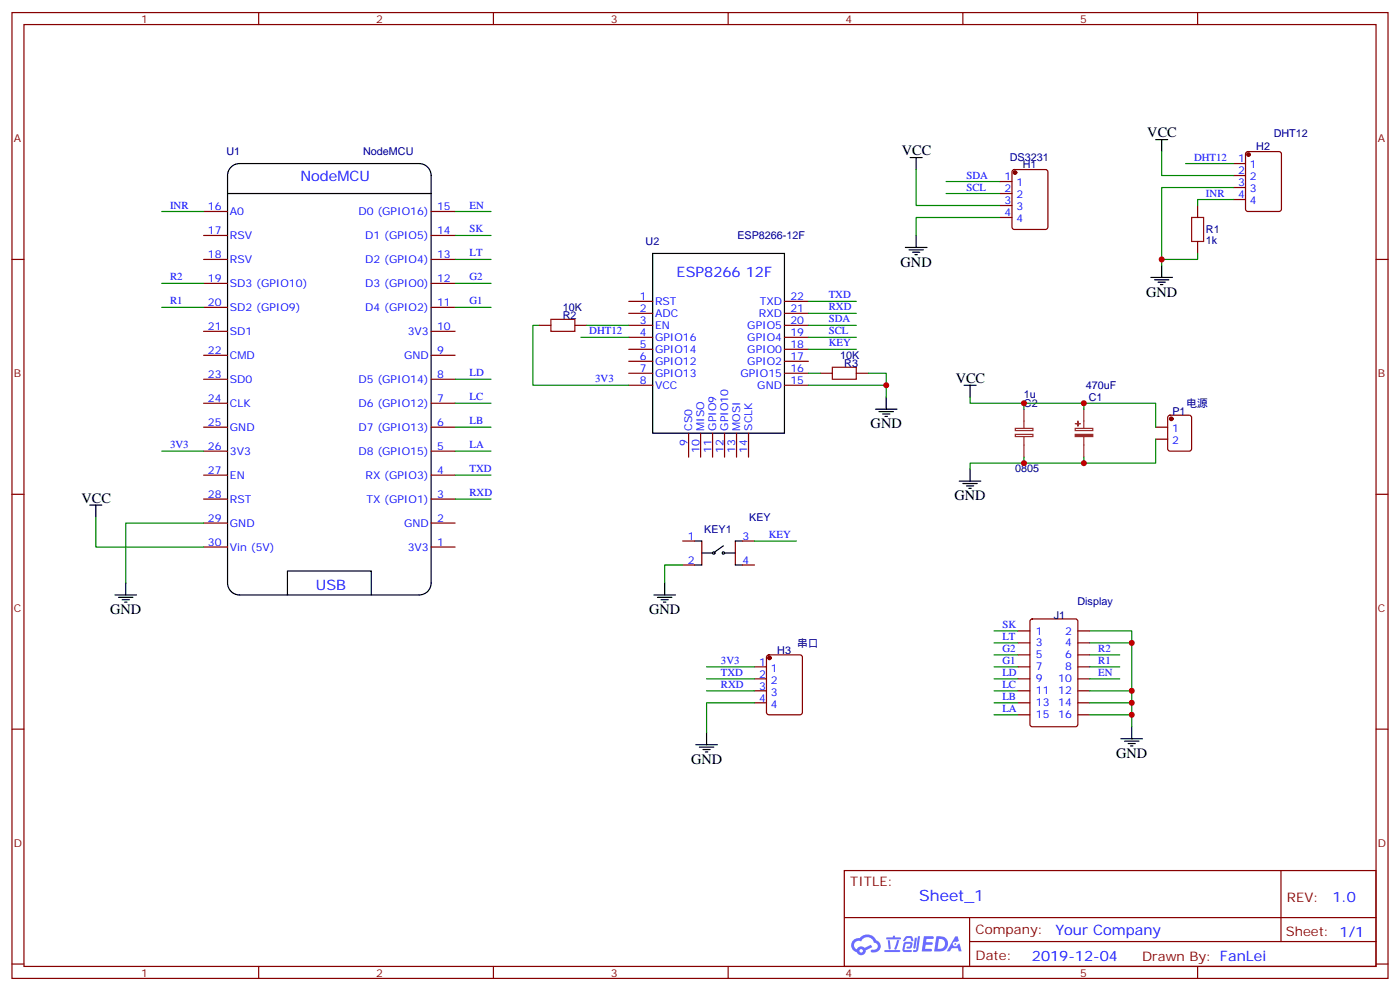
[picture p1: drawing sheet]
<svg xmlns="http://www.w3.org/2000/svg" width="412mm" height="292mm" viewBox="0 0 412 292" stroke-linecap="round" stroke-linejoin="round" font-family="sans-serif">
<g fill="none" stroke="#870000" stroke-width=".35">
<path d="M3.5 3.7h405.4v284.3h-405.4zM7.1 7.2h398.2v277.3h-398.2zM76.2 3.7v3.5M145.3 3.7v3.5M214.5 3.7v3.5M283.6 3.7v3.5M352.8 3.7v3.5M3.5 76.4h3.6M405.3 76.4h3.6M3.5 145.5h3.6M405.3 145.5h3.6M3.5 214.7h3.6"/>
<path d="M405.3 214.7h3.6M248.7 256.3h156.6v28.2h-156.6zM377.3 256.3v20.9M248.7 270.1h156.5M285.6 277.2h119.6M285.6 270.1v14.2M3.5 283.8h3.6M76.2 284.5v3.5M145.3 284.5v3.5M214.5 284.5v3.5M283.6 284.5v3.5M352.8 284.5v3.5"/>
<path d="M405.3 283.8h3.6"/>
</g>
<g fill="#5487ff">
<path d="M272.1 275.6h2.6l.3 .2-.1 .6h-2l-.1 1h1.6l.4 .4-.4 .3h-1.7l-.2 1.2 1.8 .1 .3 .3-.2 .4h-2.9z"/>
<path d="M281.4 275.7h.7l.4 1.3-.7 .3a.74 .74 0 0 0-1.1 .3 .74 .74 0 0 0 .5 1.1 .74 .74 0 0 0 .9-.7l.5-.3 .7 2.4h-.9l-.2-1h-1.9l-.5 1h-.9z"/>
<path d="M269.5 276.1h.6l-.4 2.9a.31 .31 0 0 1-.3 .3 .31 .31 0 0 1-.3-.3z"/>
<path d="M270.4 275.6h.6l-.5 4a.89 .89 0 0 1-.7 .7 .89 .89 0 0 1-.9-.3l1-.5z"/>
<path d="M266.8 275.8l.6-.2 1.2 .1 .5 1.3-.6 .1-.4-.9-1 .1a.95 .95 0 0 1-1 .8l-.1-.2z"/>
<path d="M266.4 277.5l1.8-.2a1.04 1.04 0 0 1 .6 1.1 1.04 1.04 0 0 1-.8 .9h-.7a.29 .29 0 0 1-.3-.4 .29 .29 0 0 1 .3-.2h.7l.2-.8h-1.4l-.4 1.7 1.9 .1a.29 .29 0 0 1 .3 .3 .29 .29 0 0 1-.3 .3h-2l-.4-.3 .2-2.1z"/>
<path d="M260.5 279.7h4.4a.3 .3 0 0 1 .3 .3 .3 .3 0 0 1-.3 .3h-4.3z"/>
<path d="M264.3 276.8h.6l-.5 1.6a1.02 1.02 0 0 1-.7 1.2l-.2-.3z"/>
<path d="M261.5 276.8h.6l.3 2.4-.3 .3-.3-.2z"/>
<path d="M261.1 276h1.9l.2-.5h.5l-.1 .5h1.5a.29 .29 0 0 1 .3 .3 .29 .29 0 0 1-.3 .3h-3.9z"/>
<path d="M275.8 275.6l-.6 4.5h1.4a2.27 2.27 0 0 0 2.7-2.3 2.27 2.27 0 0 0-2.7-2.2zM276.6 276.4a1.5 1.5 0 0 1 1.8 1.6 1.5 1.5 0 0 1-1.9 1.3h-.3z"/>
<path d="M251.4 276.8a2.09 2.09 0 0 0 1 3.5 1.37 1.37 0 0 0 1.5 .9 1.37 1.37 0 0 0 1.1-1.4l2-1-.5-.7-1.8 1a1.4 1.4 0 0 0-2.3 .4 1.32 1.32 0 0 1-.6-1.9 1.32 1.32 0 0 1 1.9-.4 2.02 2.02 0 0 1 2-1.3 2.02 2.02 0 0 1 1.8 1.6 1.09 1.09 0 0 1 1.1 1.4 1.09 1.09 0 0 1-1.6 .7 .41 .41 0 0 0-.5 .3 .41 .41 0 0 0 .4 .5 1.89 1.89 0 0 0 2.4-1.2 1.89 1.89 0 0 0-1.2-2.4 2.98 2.98 0 0 0-5-.6l-1 .1zM253.2 279.9a.52 .52 0 0 1 1 0 .52 .52 0 0 1-1 0z"/>
<circle cx="281.4" cy="277.9" r=".28"/>
</g>
<g fill="none" stroke="#000" stroke-width=".35">
<path d="M67 57h60M68.1 49.2a3.5 3.5 0 0 1 2.5-1h52.9a3.5 3.5 0 0 1 3.5 3.5v119.9a3.5 3.5 0 0 1-3.5 3.6h-52.9a3.5 3.5 0 0 1-3.6-3.6v-119.9a3.5 3.5 0 0 1 1.1-2.5zM268.1 46.4h3.5M269.9 46.4v3.5M340.4 41.1h3.6M342.2 41.1v3.5M192.3 74.6h38.8v52.9h-38.8zM266.7 72.8h6.3M267.8 73.6h4.2M268.8 74.3h2.1M269.5 75h.7M269.9 69.3v3.5"/>
<path d="M342.2 78.1v3.6M339 81.7h6.4M340.1 82.4h4.2M341.1 83.1h2.2M341.8 83.8h.7M261.1 116.9v3.6M284 113.4h3.5M285.8 113.4v3.5M257.9 120.5h6.3M258.9 121.2h4.3M260 121.9h2.1M260.7 122.6h.7"/>
<path d="M285.8 138.1v3.5M26.5 148.7h3.5M28.2 148.7v3.5M204.6 159.3h2.1M216.6 159.3h2.1M282.6 141.6h6.3M283.6 142.3h4.3M284.7 143.1h2.1M285.4 143.8h.7M33.9 175.2h6.3M34.9 175.9h4.3M36 176.6h2.1"/>
<path d="M36.7 177.3h.7M37 171.6v3.6M84.7 175.2v-7.1h24.7v7.1M192.6 175.2h6.4M193.7 175.9h4.2M194.7 176.6h2.1M195.4 177.3h.7M195.8 171.6v3.6M204.6 166.3h2.1M206.7 162.8h3.2M213.1 160.7l-2.5 1.8M213.4 162.8h3.2"/>
<path d="M216.6 166.3h2.1M205 219.3h6.3M206 220h4.3M208.1 215.7v3.6M330.2 217.5h6.3M331.3 218.2h4.2M332.3 218.9h2.1M333 219.6h.7M333.4 214v3.5M207.1 220.7h2.1M207.8 221.4h.7"/>
<circle cx="210.3" cy="162.8" r=".35"/>
<circle cx="213.1" cy="162.8" r=".35"/>
</g>
<g fill="none" stroke="#870000" stroke-width=".35">
<path d="M294.6 53.4h3.5M294.6 57h3.5M298.3 50.1l.5-.2h9.2l.6 .4 .1 16.6-.5 .6-9.4 .1-.6-.5-.1-16.5zM363.4 48.2h3.5M363.4 51.7h3.5M363.4 55.2h3.5M363.4 58.7h3.5M367.1 44.8l.5-.2h9.2l.6 .5 .1 16.5-.5 .6-9.4 .1-.7-.5v-16.5zM60 76.4h7M60 69.3h7M60 62.3h7M127 76.4h7.1"/>
<path d="M127 69.3h7.1M127 62.3h7.1M294.6 60.5h3.5M294.6 64h3.5M352.8 60.5v3.5M352.8 71.1v3.5M60 97.5h7M60 90.5h7M60 83.4h7M127 97.5h7.1M127 90.5h7.1M127 83.4h7.1"/>
<path d="M158.7 95.8h3.6M169.3 95.8h3.6M185.2 88.7h7.1M185.2 92.3h7.1M185.2 95.8h7.1M185.2 99.3h7.1M231.1 88.7h7M231.1 92.3h7M231.1 95.8h7M231.1 99.3h7M60 118.7h7M60 111.7h7"/>
<path d="M60 104.6h7M127 118.7h7.1M127 111.7h7.1M127 104.6h7.1M185.2 102.8h7.1M185.2 106.4h7.1M185.2 109.9h7.1M185.2 113.4h7.1M231.1 102.8h7M231.1 106.4h7M231.1 109.9h7M231.1 113.4h7"/>
<path d="M241.7 109.9h3.5M252.2 109.9h3.6M60 139.9h7M60 132.8h7M60 125.8h7M127 139.9h7.1M127 132.8h7.1M127 125.8h7.1M202.8 127.5v7.1M206.4 127.5v7.1M209.9 127.5v7.1M213.4 127.5v7.1"/>
<path d="M217 127.5v7.1M220.5 127.5v7.1M340.4 125.8h3.6M340.4 129.3h3.6M344.2 122.4l.5-.2h5.6l.7 .5v9.4l-.4 .7h-5.9l-.7-.4v-9.5zM60 154h7M60 146.9h7M127 154h7.1M127 146.9h7.1M201.1 159.3h3.5M206.7 159.3v7M216.6 159.3v7"/>
<path d="M218.7 159.3h3.5M60 161h7M127 161h7.1M201.1 166.3h3.5M218.7 166.3h3.5M222.2 196.3h3.6M222.2 199.8h3.6M226 193l.5-.2h9.2l.6 .4 .1 16.5-.5 .7h-9.4l-.7-.4v-16.5zM299.9 185.7h3.5M299.9 189.3h3.5M299.9 192.8h3.5M299.9 196.3h3.5"/>
<path d="M299.9 199.8h3.5M303.6 182.4l.5-.2h12.7l.6 .4 .1 30.7-.5 .6-12.9 .1-.7-.5v-30.6zM317.5 185.7h3.5M317.5 189.3h3.5M317.5 192.8h3.5M317.5 196.3h3.5M317.5 199.8h3.5M222.2 203.4h3.6M222.2 206.9h3.6M299.9 203.4h3.5M299.9 206.9h3.5M299.9 210.4h3.5"/>
<path d="M317.5 203.4h3.5M317.5 206.9h3.5M317.5 210.4h3.5"/>
</g>
<g fill="#870000" stroke="#870000" stroke-width=".35">
<circle cx="345" cy="123.3" r=".53"/>
<circle cx="299" cy="50.8" r=".53"/>
<circle cx="367.8" cy="45.5" r=".53"/>
<circle cx="226.7" cy="193.7" r=".53"/>
</g>
<g fill="#8c2424" stroke="#8c2424" stroke-width=".35">
<path d="M316.7 127.9h5.2v.6h-5.2z"/>
<path d="M316.8 124.7h1.4z"/>
<path d="M317.5 124v1.4z"/>
</g>
<path d="M299.1 127.9h5.2v.6h-5.2zM299.1 126.1h5.2v.7h-5.2zM301.6 120.5v5.6M301.6 128.6v6M316.7 126.1h5.2v.7h-5.2zM319.3 120.5v5.6M319.3 128.6v6" fill="none" stroke="#8c2424" stroke-width=".35"/>
<path d="M351 64h3.5v7.1h-3.5zM162.3 94h7v3.5h-7zM245.2 108.1h7v3.6h-7z" fill="none" stroke="#a10000" stroke-width=".35"/>
<g fill="none" stroke="#008700" stroke-width=".35">
<path d="M269.9 49.9v10.6h24.7M278.7 53.4h15.9M278.7 57h15.9M342.2 44.6v7.1h21.2M349.2 48.2h14.2M363.4 58.7h-10.6v1.8M363.4 55.2h-21.2v21.2h10.6v-1.8M47.6 62.3h12.4M134.1 62.3h10.5M134.1 69.3h10.5M134.1 76.4h10.5M294.6 64h-24.7v5.3"/>
<path d="M342.2 76.4v1.7M47.6 83.4h12.4M47.6 90.5h12.4M134.1 83.4h10.5M134.1 90.5h10.5M158.7 95.8h-1.7v17.6h28.2M171.1 99.3h14.1M172.9 95.8h12.3M238.1 88.7h14.1M238.1 92.3h14.1M238.1 95.8h14.1M238.1 99.3h14.1"/>
<path d="M134.1 111.7h10.5M134.1 118.7h10.5M238.1 102.8h14.1M238.1 109.9h3.6M238.1 113.4h23M255.8 109.9h5.3v7M285.8 116.9v1.8h15.8M319.3 118.7v1.8M47.6 132.8h12.4M134.1 125.8h10.5M134.1 132.8h10.5M134.1 139.9h10.5"/>
<path d="M301.6 120.5v-1.8h38.8v7.1M301.6 136.3h-15.8v1.8M319.3 134.6v1.7M340.4 129.3v7h-38.8v-1.7M28.2 152.2v8.8h31.8M60 154h-23v17.6M134.1 146.9h10.5M222.2 159.3h12.4M201.1 166.3h-5.3v5.3M208.1 196.3h14.1M208.1 199.8h14.1M292.8 192.8h7.1"/>
<path d="M292.8 196.3h7.1M292.8 199.8h7.1M292.8 189.3h7.1M292.8 185.7h7.1M321 185.7h12.4v24.7h-12.4M321 192.8h8.8M321 196.3h8.8M321 199.8h8.8M321 189.3h12.4M208.1 203.4h14.1M222.2 206.9h-14.1v8.8M292.8 210.4h7.1"/>
<path d="M292.8 206.9h7.1M292.8 203.4h7.1M321 206.9h12.4M321 203.4h12.4M333.4 210.4v3.6"/>
</g>
<g fill="#c00">
<circle cx="333.4" cy="203.4" r=".88"/>
<circle cx="342.2" cy="76.4" r=".88"/>
<circle cx="301.6" cy="118.7" r=".88"/>
<circle cx="319.3" cy="118.7" r=".88"/>
<circle cx="319.3" cy="136.3" r=".88"/>
<circle cx="301.6" cy="136.3" r=".88"/>
<circle cx="333.4" cy="189.3" r=".88"/>
<circle cx="333.4" cy="206.9" r=".88"/>
<circle cx="333.4" cy="210.4" r=".88"/>
<circle cx="261.1" cy="113.4" r=".88"/>
</g>
<text font-size="4.6" fill="#00f" x="270.8" y="265.3">Sheet_1</text>
<g font-size="4.2">
<text x="338" y="40.4">VCC</text>
<text x="265.6" y="45.7">VCC</text>
<text x="265.3" y="78.5">GND</text>
<text x="337.6" y="87.3">GND</text>
<text x="281.5" y="112.7">VCC</text>
<text x="256.5" y="126.1">GND</text>
<text x="24" y="148">VCC</text>
<text x="281.2" y="147.3">GND</text>
<text x="32.5" y="180.8">GND</text>
<text x="191.2" y="180.8">GND</text>
<text x="203.6" y="224.9">GND</text>
<text x="328.8" y="223.1">GND</text>
</g>
<g font-size="4.2" fill="#00f">
<text x="88.5" y="53.4">NodeMCU</text>
<text x="199.3" y="81.7">ESP8266 12F</text>
<text x="93.1" y="173.6">USB</text>
<text x="392.5" y="265.6">1.0</text>
<text x="310.9" y="275.1">Your Company</text>
<text x="304" y="282.9">2019-12-04</text>
</g>
<g font-size="3.9" fill="#800">
<text x="250.5" y="260.9">TITLE:</text>
<text x="379.1" y="265.6">REV:</text>
<text x="287.4" y="275.1">Company:</text>
<text x="378.7" y="275.7">Sheet: 1/1</text>
<text x="287.4" y="282.8">Date:</text>
<text x="336.4" y="282.8">Drawn By: FanLei</text>
</g>
<g font-size="3.2" fill="#800">
<text x="41.6" y="6.7">1</text>
<text x="110.8" y="6.7">2</text>
<text x="179.9" y="6.7">3</text>
<text x="249.1" y="6.7">4</text>
<text x="318.2" y="6.7">5</text>
<text x="4.1" y="41.8">A</text>
<text x="405.9" y="41.8">A</text>
<text x="4.1" y="110.9">B</text>
<text x="405.9" y="110.9">B</text>
<text x="4.1" y="180.1">C</text>
<text x="405.9" y="180.1">C</text>
<text x="4.1" y="249.2">D</text>
<text x="405.9" y="249.2">D</text>
<text x="41.6" y="287.5">1</text>
<text x="110.8" y="287.5">2</text>
<text x="179.9" y="287.5">3</text>
<text x="249.1" y="287.5">4</text>
<text x="318.2" y="287.5">5</text>
</g>
<g font-size="3.2" fill="#000080">
<text x="375.2" y="40.4">DHT12</text>
<text x="66.7" y="45.8">U1</text>
<text x="107" y="45.7">NodeMCU</text>
<text x="297.4" y="47.5">DS3231</text>
<text x="370.1" y="44.3">H2</text>
<text x="301.3" y="49.6">H1</text>
<text x="217.2" y="70.5">ESP8266-12F</text>
<text x="355.2" y="71.9">1k</text>
<text x="355.2" y="68.7">R1</text>
<text x="190.2" y="72.2">U2</text>
<text x="165.8" y="91.5">10K</text>
<text x="165.8" y="94">R2</text>
<text x="247.5" y="105.7">10K</text>
<text x="248.7" y="108.1">R3</text>
<text x="301.6" y="117.3">1u</text>
<text x="301.6" y="119.8">C2</text>
<text x="319.9" y="114.6">470uF</text>
<text x="320.7" y="118.1">C1</text>
<text x="349.5" y="119.9">电源</text>
<text x="345.4" y="122.2">P1</text>
<text x="299.1" y="138.8">0805</text>
<text x="220.7" y="153.4">KEY</text>
<text x="207.5" y="156.9">KEY1</text>
<text x="317.4" y="178">Display</text>
<text x="310.4" y="182.2">J1</text>
<text x="234.8" y="190.4">串口</text>
<text x="229" y="192.4">H3</text>
</g>
<g font-size="3.2" fill="#00f">
<text x="351.7" y="47.3">DHT12</text>
<text x="364.7" y="47.8">1</text>
<text x="284.7" y="52.6">SDA</text>
<text x="295.9" y="53.1">1</text>
<text x="364.7" y="51.3">2</text>
<text x="368.2" y="49.6">1</text>
<text x="368.2" y="53.1">2</text>
<text x="284.7" y="56.1">SCL</text>
<text x="295.9" y="56.6">2</text>
<text x="299.4" y="54.9">1</text>
<text x="299.4" y="58.4">2</text>
<text x="355.2" y="57.9">INR</text>
<text x="364.7" y="54.9">3</text>
<text x="364.7" y="58.4">4</text>
<text x="368.2" y="56.6">3</text>
<text x="50.1" y="61.4">INR</text>
<text x="61.2" y="61.9">16</text>
<text x="67.7" y="63.3">A0</text>
<text x="105.6" y="63.3">D0 (GPIO16)</text>
<text x="128.8" y="61.9">15</text>
<text x="138.3" y="61.4">EN</text>
<text x="295.9" y="60.1">3</text>
<text x="295.9" y="63.7">4</text>
<text x="299.4" y="61.9">3</text>
<text x="299.4" y="65.4">4</text>
<text x="368.2" y="60.1">4</text>
<text x="61.2" y="69">17</text>
<text x="67.7" y="70.4">RSV</text>
<text x="107.6" y="70.4">D1 (GPIO5)</text>
<text x="128.8" y="69">14</text>
<text x="138.3" y="68.4">SK</text>
<text x="61.2" y="76">18</text>
<text x="67.7" y="77.4">RSV</text>
<text x="107.6" y="77.4">D2 (GPIO4)</text>
<text x="128.8" y="76">13</text>
<text x="138.3" y="75.5">LT</text>
<text x="50.1" y="82.6">R2</text>
<text x="61.2" y="83.1">19</text>
<text x="128.8" y="83.1">12</text>
<text x="138.3" y="82.6">G2</text>
<text x="50.1" y="89.6">R1</text>
<text x="67.7" y="84.5">SD3 (GPIO10)</text>
<text x="107.6" y="84.5">D3 (GPIO0)</text>
<text x="138.3" y="89.6">G1</text>
<text x="188.5" y="88.4">1</text>
<text x="193" y="89.8">RST</text>
<text x="223.8" y="89.8">TXD</text>
<text x="232.8" y="88.4">22</text>
<text x="244.1" y="87.8">TXD</text>
<text x="61.2" y="90.1">20</text>
<text x="67.7" y="91.5">SD2 (GPIO9)</text>
<text x="107.6" y="91.5">D4 (GPIO2)</text>
<text x="128.8" y="90.1">11</text>
<text x="188.5" y="91.9">2</text>
<text x="188.5" y="95.4">3</text>
<text x="193" y="93.3">ADC</text>
<text x="223.5" y="93.3">RXD</text>
<text x="232.8" y="95.4">20</text>
<text x="232.8" y="91.9">21</text>
<text x="244.1" y="91.4">RXD</text>
<text x="244.1" y="94.9">SDA</text>
<text x="61.2" y="97.2">21</text>
<text x="67.7" y="98.6">SD1</text>
<text x="120.1" y="98.6">3V3</text>
<text x="128.8" y="97.2">10</text>
<text x="173.6" y="98.4">DHT12</text>
<text x="188.5" y="99">4</text>
<text x="193" y="96.8">EN</text>
<text x="193" y="100.4">GPIO16</text>
<text x="220.1" y="100.4">GPIO4</text>
<text x="220.1" y="96.8">GPIO5</text>
<text x="232.8" y="99">19</text>
<text x="244.1" y="98.4">SCL</text>
<text x="244.1" y="102">KEY</text>
<text x="61.2" y="104.2">22</text>
<text x="67.7" y="105.7">CMD</text>
<text x="119" y="105.7">GND</text>
<text x="128.8" y="104.2">9</text>
<text x="188.5" y="102.5">5</text>
<text x="188.5" y="106">6</text>
<text x="193" y="103.9">GPIO14</text>
<text x="193" y="107.4">GPIO12</text>
<text x="220.1" y="107.4">GPIO2</text>
<text x="220.1" y="103.9">GPIO0</text>
<text x="232.8" y="106">17</text>
<text x="232.8" y="102.5">18</text>
<text x="61.2" y="111.3">23</text>
<text x="67.7" y="112.7">SD0</text>
<text x="105.6" y="112.7">D5 (GPIO14)</text>
<text x="128.8" y="111.3">8</text>
<text x="138.3" y="110.8">LD</text>
<text x="175.3" y="112.5">3V3</text>
<text x="188.5" y="109.5">7</text>
<text x="188.5" y="113.1">8</text>
<text x="193" y="110.9">GPIO13</text>
<text x="218.1" y="110.9">GPIO15</text>
<text x="232.8" y="113.1">15</text>
<text x="232.8" y="109.5">16</text>
<text x="61.2" y="118.4">24</text>
<text x="67.7" y="119.8">CLK</text>
<text x="105.6" y="119.8">D6 (GPIO12)</text>
<text x="128.8" y="118.4">7</text>
<text x="138.3" y="117.8">LC</text>
<text x="193" y="114.5">VCC</text>
<text x="223.1" y="114.5">GND</text>
<text x="61.2" y="125.4">25</text>
<text x="128.8" y="125.4">6</text>
<text x="138.3" y="124.9">LB</text>
<text x="50.1" y="131.9">3V3</text>
<text x="67.7" y="126.8">GND</text>
<text x="105.6" y="126.8">D7 (GPIO13)</text>
<text x="138.3" y="131.9">LA</text>
<text x="202.5" y="131.3" transform="rotate(-90 202.5 131.3)">9</text>
<text x="203.9" y="126.8" transform="rotate(-90 203.9 126.8)">CS0</text>
<text x="207.4" y="126.8" transform="rotate(-90 207.4 126.8)">MISO</text>
<text x="211" y="126.8" transform="rotate(-90 211 126.8)">GPIO9</text>
<text x="214.5" y="126.8" transform="rotate(-90 214.5 126.8)">GPIO10</text>
<text x="218" y="126.8" transform="rotate(-90 218 126.8)">MOSI</text>
<text x="221.5" y="126.8" transform="rotate(-90 221.5 126.8)">SCLK</text>
<text x="345.3" y="127.2">1</text>
<text x="345.3" y="130.7">2</text>
<text x="61.2" y="132.5">26</text>
<text x="67.7" y="133.9">3V3</text>
<text x="105.6" y="133.9">D8 (GPIO15)</text>
<text x="128.8" y="132.5">5</text>
<text x="206" y="133.3" transform="rotate(-90 206 133.3)">10</text>
<text x="209.5" y="133.3" transform="rotate(-90 209.5 133.3)">11</text>
<text x="213.1" y="133.3" transform="rotate(-90 213.1 133.3)">12</text>
<text x="216.6" y="133.3" transform="rotate(-90 216.6 133.3)">13</text>
<text x="220.1" y="133.3" transform="rotate(-90 220.1 133.3)">14</text>
<text x="61.2" y="139.5">27</text>
<text x="67.7" y="140.9">EN</text>
<text x="107.7" y="140.9">RX (GPIO3)</text>
<text x="128.8" y="139.5">4</text>
<text x="138.3" y="139">TXD</text>
<text x="61.2" y="146.6">28</text>
<text x="67.7" y="148">RST</text>
<text x="107.9" y="148">TX (GPIO1)</text>
<text x="128.8" y="146.6">3</text>
<text x="138.3" y="146">RXD</text>
<text x="61.2" y="153.6">29</text>
<text x="67.7" y="155">GND</text>
<text x="119" y="155">GND</text>
<text x="128.8" y="153.6">2</text>
<text x="61.2" y="160.7">30</text>
<text x="128.8" y="160.7">1</text>
<text x="202.6" y="158.9">1</text>
<text x="218.7" y="158.9">3</text>
<text x="226.5" y="158.4">KEY</text>
<text x="67.7" y="162.1">Vin (5V)</text>
<text x="120.1" y="162.1">3V3</text>
<text x="202.6" y="166">2</text>
<text x="218.7" y="166">4</text>
<text x="295.3" y="184.9">SK</text>
<text x="295.3" y="188.4">LT</text>
<text x="295.3" y="191.9">G2</text>
<text x="305.2" y="186.8">1</text>
<text x="305.2" y="190.3">3</text>
<text x="313.7" y="186.8">2</text>
<text x="313.7" y="190.3">4</text>
<text x="323.5" y="191.9">R2</text>
<text x="212.4" y="195.4">3V3</text>
<text x="223.6" y="196">1</text>
<text x="227.1" y="197.7">1</text>
<text x="295.3" y="195.4">G1</text>
<text x="305.2" y="193.9">5</text>
<text x="305.2" y="197.4">7</text>
<text x="313.7" y="193.9">6</text>
<text x="313.7" y="197.4">8</text>
<text x="323.5" y="195.4">R1</text>
<text x="212.4" y="199">TXD</text>
<text x="212.4" y="202.5">RXD</text>
<text x="223.6" y="199.5">2</text>
<text x="223.6" y="203">3</text>
<text x="227.1" y="201.3">2</text>
<text x="295.3" y="199">LD</text>
<text x="295.3" y="202.5">LC</text>
<text x="305.2" y="200.9">9</text>
<text x="311.7" y="200.9">10</text>
<text x="323.5" y="199">EN</text>
<text x="223.6" y="206.6">4</text>
<text x="227.1" y="204.8">3</text>
<text x="227.1" y="208.3">4</text>
<text x="295.3" y="206">LB</text>
<text x="295.3" y="209.6">LA</text>
<text x="305.2" y="204.4">11</text>
<text x="305.2" y="208">13</text>
<text x="311.7" y="204.4">12</text>
<text x="311.7" y="208">14</text>
<text x="305.2" y="211.5">15</text>
<text x="311.7" y="211.5">16</text>
</g>
</svg>
